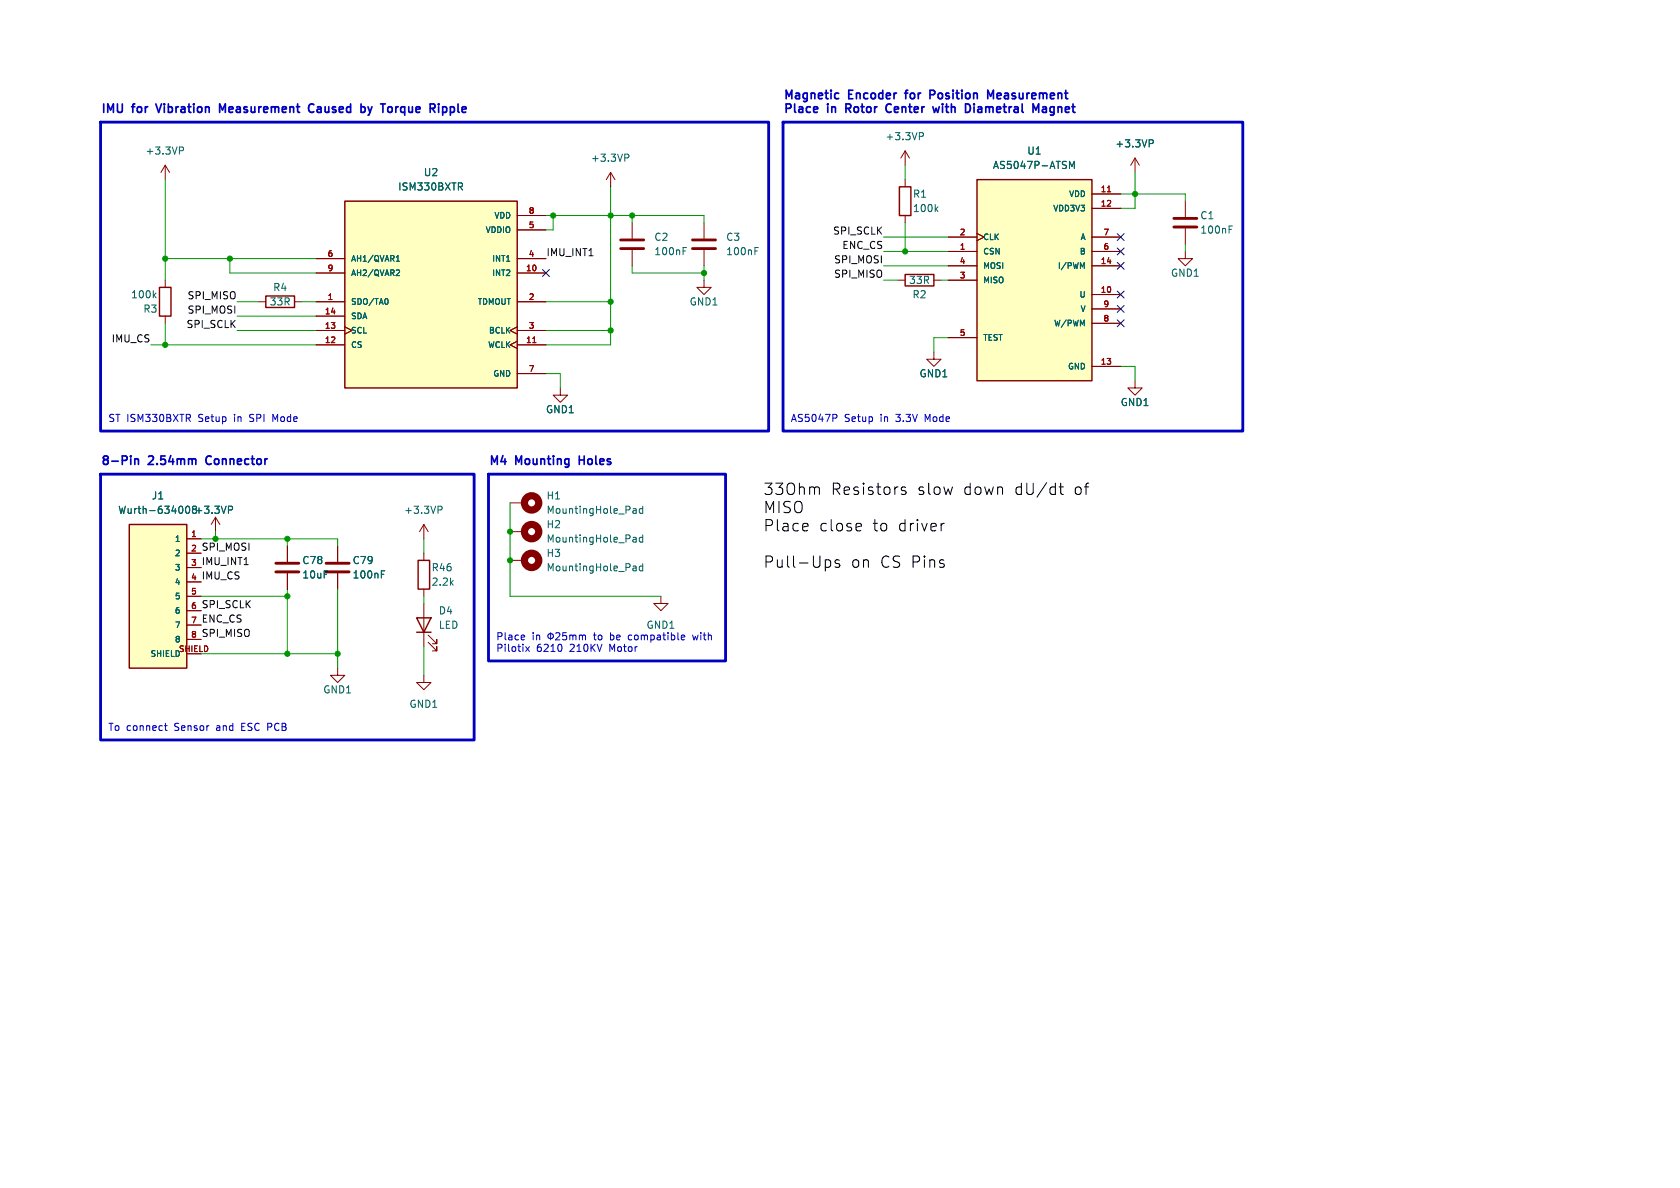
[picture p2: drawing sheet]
<svg xmlns="http://www.w3.org/2000/svg" width="297mm" height="210mm" viewBox="0 0 297 210" stroke-linecap="round" stroke-linejoin="round" font-family="sans-serif">
<g fill="none" stroke="#840000" stroke-width="1.3">
<circle cx="94" cy="88.9" r="1.27"/>
<circle cx="94" cy="94" r="1.27"/>
<circle cx="94" cy="99.1" r="1.27"/>
</g>
<g fill="none" stroke="#840000" stroke-width=".18">
<path d="M29.2 29.2v2.6M29.2 29.2l-.8 1.3M29.2 29.2l.8 1.3M91.4 38.1h5.1M107.9 30.5l-.7 1.3M107.9 30.5v2.5M107.9 30.5l.8 1.3M111.8 39.4v2.8M124.5 39.4v2.8M160 26.7v2.5M160 31.8v1.2M160 38.1v1.3"/>
<path d="M160 26.7l-.7 1.2M160 26.7l.8 1.2M193 34.3h5.1M193 36.8h5.1M200.7 27.9l-.8 1.3M200.7 27.9v2.6M200.7 27.9l.7 1.3M209.5 35.6v2.8M29.2 49.5v1.3M29.2 55.9v1.3M45.7 53.3h1.3M52.1 53.3h1.2"/>
<path d="M55.9 53.3h5.1M55.9 48.3h5.1M55.9 58.4h5.1M55.9 55.9h5.1M55.9 45.7h5.1M61 57.8l1.2 .6-1.2 .7M91.4 57.8l-1.2 .6 1.2 .7M91.4 53.3h5.1M91.4 48.3h5.1M91.4 58.4h5.1M91.4 45.7h5.1M91.4 40.6h5.1"/>
<path d="M111.8 44.2v2.8M124.5 49.5v1.3h1.2l-1.2 1.3-1.3-1.3h1.3M124.5 44.2v2.8M158.7 49.5h1.3M165.1 49.5h1.3M167.6 44.5h5.1M167.6 47h5.1M167.6 41.9h5.1M167.6 49.5h5.1M167.6 59.7h5.1M172.7 41.3l1.3 .6-1.3 .6M193 44.5h5.1"/>
<path d="M193 52.1h5.1M193 47h5.1M193 41.9h5.1M193 57.2h5.1M193 54.6h5.1M209.5 44.5v1.2h1.3l-1.3 1.3-1.2-1.3h1.2M209.5 40.4v2.8M55.9 61h5.1M91.4 60.3l-1.2 .7 1.2 .6M91.4 61h5.1M91.4 66h5.1M99.1 68.6v1.3h1.2l-1.2 1.2-1.3-1.2h1.3"/>
<path d="M165.1 62.2v1.3h1.3l-1.3 1.3-1.3-1.3h1.3M193 64.8h5.1M200.7 67.3v1.3h1.2l-1.2 1.3-1.3-1.3h1.3M33 95.3h2.6M33 97.8h2.6M38.1 91.4l-.8 1.3M38.1 91.4v2.6M38.1 91.4l.8 1.3M50.8 96.5v2.8M59.7 96.5v2.8M74.9 92.7l-.7 1.3M74.9 92.7v2.6"/>
<path d="M74.9 97.8v1.3M74.9 92.7l.8 1.3M90.2 99.1h2.5M90.2 88.9h2.5M90.2 94h2.5M33 100.3h2.6M33 102.9h2.6M33 105.4h2.6M33 108h2.6M33 110.5h2.6M33 113h2.6M33 115.6h2.6"/>
<path d="M50.8 101.3v2.8M59.7 118.1v1.3h-1.3l1.3 1.3 1.3-1.3h-1.3M59.7 101.3v2.8M74.9 119.4v1.3h1.3l-1.3 1.2-1.2-1.2h1.2M74.9 104.1v1.3M74.9 106.7v7.6M75.7 113.5l1.5 1.6v-.8v.8h-.7M75.7 112.3l1.5 1.5v-.8v.8h-.7M116.8 105.4v1.3h1.3l-1.3 1.3-1.2-1.3h1.2"/>
</g>
<g fill="none" stroke="#006464" stroke-width=".18">
<path d="M31.7 26h.5l.2 .2-.1 .4h-.6M81.3 33l.5 .6M81.6 32.4l.2 .2-.2 .3M110.5 27.2h.4l.3 .3-.1 .4h-.6M162.5 23.4h.5l.3 .3-.2 .3-.6 .1M165.5 36.9l.3 .5M165.8 36.6l-.5 .4M189.1 29.8v-1.3l.4 .9 .4-.9v1.3M203.2 24.7h.5l.2 .3-.1 .3-.6 .1M217.3 39.9h.6M27.2 52.2l.4 .4M27.6 51.8l-.5 .5"/>
<path d="M68.5 52.8l.1 .4-.1 .6M70.1 46.2h.5M70.1 45.5l.2-.3v1M70.2 47.7l.3 .1 .1 .2-.6 .7h.6M120.8 44.4h.4M120.8 43.8h.6M133.5 44.4h.4M133.5 43.8h.6M191.3 47.2l.4-.8v1.1M217.3 40.6h.4M33 89.5h.1a.68 .68 0 0 1 .5 .6 .68 .68 0 0 1-.5 .6 .84 .84 0 0 1-.1-1.2zM40.4 89.5h.5l.2 .2-.1 .4h-.6"/>
<path d="M77.4 89.5h.5l.3 .2-.2 .4h-.6M112.1 89.9l.3 .1 .1 .7M112.1 95h.3l.1 .8M112.5 90.7h-.4M112.5 90.2l-.4 .1M112.5 95.8h-.4M112.5 95.3h-.4M113.6 89.5v1.2M113.6 94.6v1.2M113.6 99.6v1.3M113.6 90l-.3-.1-.3 .2 .1 .6h.5M113.6 95h-.3l-.3 .2 .1 .6h.5"/>
<path d="M67.4 100.9h.6M67.4 101.5h.4M112.1 100.1h.3l.1 .8M112.5 100.8l-.4 .1M112.5 100.4h-.4M113.6 100.1h-.3l-.3 .2 .1 .5h.5"/>
</g>
<path d="M207.5 38.6h4.1M109.7 43.9h4.1M109.7 42.4h4.1M122.4 43.9h4.1M122.4 42.4h4.1M207.5 40.1h4.1M48.8 99.6h4M57.7 99.6h4M48.8 101.1h4M57.7 101.1h4" fill="none" stroke="#840000" stroke-width=".51"/>
<path d="M61 35.6h30.4v33h-30.4zM159 33h2v5.1h-2zM172.7 31.8h20.3v35.5h-20.3zM28.2 50.8h2v5.1h-2zM47 52.3h5.1v2.1h-5.1zM160 48.5h5.1v2h-5.1zM22.9 92.7h10.1v25.4h-10.1zM73.9 99.1h2v5h-2zM73.7 109.2h2.5l-1.3 2.6zM73.7 111.8h2.5" fill="none" stroke="#840000" stroke-width=".25"/>
<g fill="#ffffc2" stroke="#ffffc2" stroke-width=".18">
<path d="M172.7 31.8h20.3v35.5h-20.3z"/>
<path d="M22.9 92.7h10.1v25.4h-10.1z"/>
<path d="M61 35.6h30.4v33h-30.4z"/>
</g>
<path d="M195.8 33.9h.6M94.2 60.6h.6" fill="none" stroke="#a90000" stroke-width=".18"/>
<g fill="none" stroke="#0000c2" stroke-width=".18">
<path d="M48.7 74.2l-.5-1v1.3M147.2 73.2h.5l.3 .3-.2 .4h-.6M92.6 112.3l.1 .3-.6 .1M92.7 113.1h-.1M92.9 114.3l.7 .9M93.6 114.3l-.7 .9M97.3 111.8v1.3M98.3 112l.4-.2 .3 .4-.8 .9h.8M99.3 114.1v.8M100.1 111.8h-.6v.6l.1-.1 .5 .1 .1 .2-.1 .4-.2 .1-.4-.1M100.7 112.3v.8M100.7 112.4l.4-.1 .2 .1"/>
<path d="M101.3 112.4l.2-.1h.3v.8M101.3 112.4v.7M102.4 112.4l.4-.1 .2 .1M102.4 112.3v.8M103 112.4l.2-.1h.3v.8M103 112.4v.7M111.3 112.3l-.2 .2v.4l.2 .2M120.6 112.3h.4l.1 .3-.7 .1M121 113.1h-.4M122.4 112.3l.3 .8 .2-.6M29.1 128.3h.5M29.2 127.9v1l.4 .2"/>
<circle cx="97.4" cy="112.5" r=".47"/>
</g>
<g fill="none" stroke="#0000c2" stroke-width=".3">
<path d="M27.5 18.4l.5 1.5M39.8 18.4l-.5 1-.5-1v1.5M55.5 18.5a.6 .6 0 0 0-.8 0 .6 .6 0 0 0-.2 .7 .56 .56 0 0 0 .3 .6 .56 .56 0 0 0 .7-.1M65 18.9l.4 1M65.4 19.9l-.1 .3-.3 .2M65.8 18.9l-.4 1M78.3 18.9h.4l.3 .3v.4l-.2 .2h-.5M148.1 16.5h.2M148.3 17.4l-.2 .1M149.6 18.4v1.5M149.6 19.2h.5M157.1 18.4a.78 .78 0 0 0-.5 .8 .78 .78 0 0 0 .7 .7l.2-.1"/>
<path d="M157.3 18.4h.2M159.9 16.5h.6M165.1 16h-.7v1.5M165.1 16.7h-.7M166.1 18.9l-.3 1-.3-.7-.3 .7M172.2 18.4v.1M172.2 18.9v1M174.6 17.5v-1.5l.5 1 .5-1v1.5M183.1 19.4l.5-1v1.5M184.3 18.9h.6l.1 1M185 19.2l-.5 .1a.29 .29 0 0 0-.2 .3 .29 .29 0 0 0 .2 .3l.5-.1M23.8 81.1v1"/>
<path d="M23.8 81.2l.2-.1 .4 .1 .1 .9M36.5 80.8l-.1 .4 .1 .7M102.4 80.6v1.5M102.4 81.3h.9"/>
</g>
<path d="M142.6 92.5l.2 .1 .1 .4-1 .2M142.8 93.8h-.2M144.8 86.2l.1 1.2M146.1 99h.4l.4 .3-.1 .8-.3 .2h-.4M148.4 99h-.5l-.3 .2 .1 .3 .7 .2 .1 .2-.1 .3-.2 .1-.6-.1M152 92.5l.2 .1 .1 .4-1 .2M152.2 93.8h-.2M160.1 86.2l-.5-.1-.3 .3 .1 .2 .7 .2 .1 .2-.1 .3-.2 .1-.6-.1M166.9 92.5l-.3 .1M187.2 86.1h.8M187.5 85.4v1.7l.1 .2 .4 .1" fill="none" stroke="#000" stroke-width=".18"/>
<path d="M17.8 21.6h118.1v54.6h-118.1zM138.4 21.6h81.3v54.6h-81.3zM17.8 83.8h66v47h-66zM86.4 83.8h41.9v33h-41.9z" fill="none" stroke="#0000c2" stroke-width=".5"/>
<g fill="none" stroke="#009600" stroke-width=".18">
<path d="M29.2 31.8v17.7M96.5 38.1h28v1.3M97.8 38.1v2.5h-1.3M107.9 33v28h-11.4M111.8 38.1v1.3M160 29.2v2.6M160 39.4v5.1M198.1 34.3h11.4v1.3M200.7 30.5v6.3h-2.6M29.2 57.2v3.8M29.2 45.7h26.7M40.6 45.7v2.6h15.3"/>
<path d="M41.9 53.3h3.8M41.9 55.9h14M41.9 58.4h14M53.3 53.3h2.6M96.5 53.3h11.4M96.5 58.4h11.4M111.8 47v1.3h12.7M124.5 47v2.5M156.2 49.5h2.5M156.2 44.5h11.4M156.2 41.9h11.4M156.2 47h11.4"/>
<path d="M166.4 49.5h1.2M167.6 59.7h-2.5v2.5M209.5 43.2v1.3M26.7 61h29.2M96.5 66h2.6v2.6M198.1 64.8h2.6v2.5M35.6 95.3h24.1v1.2M38.1 94v1.3M50.8 95.3v1.2M74.9 95.3v2.5M90.2 88.9v16.5h26.6M35.6 115.6h24.1"/>
<path d="M35.6 105.4h15.2M50.8 104.1v11.5M59.7 104.1v14M74.9 105.4v1.3M74.9 114.3v5.1"/>
</g>
<g fill="none" stroke="#000084" stroke-width=".18">
<path d="M95.9 47.7l1.2 1.2M97.1 47.7l-1.2 1.2M197.5 54l1.2 1.2M197.5 46.4l1.2 1.2M197.5 51.5l1.2 1.2M197.5 56.5l1.2 1.3M197.5 41.3l1.2 1.2M197.5 43.8l1.2 1.3M198.7 54l-1.2 1.2M198.7 46.4l-1.2 1.2M198.7 51.5l-1.2 1.2M198.7 56.5l-1.2 1.3"/>
<path d="M198.7 41.3l-1.2 1.2M198.7 43.8l-1.2 1.3"/>
</g>
<g fill="#009600" stroke="#009600" stroke-width=".18">
<circle cx="90.2" cy="99.1" r=".46"/>
<circle cx="90.2" cy="94" r=".46"/>
<circle cx="50.8" cy="115.6" r=".46"/>
<circle cx="59.7" cy="115.6" r=".46"/>
<circle cx="200.7" cy="34.3" r=".46"/>
<circle cx="38.1" cy="95.3" r=".46"/>
<circle cx="50.8" cy="105.4" r=".46"/>
<circle cx="50.8" cy="95.3" r=".46"/>
<circle cx="29.2" cy="45.7" r=".46"/>
<circle cx="40.6" cy="45.7" r=".46"/>
<circle cx="29.2" cy="61" r=".46"/>
<circle cx="107.9" cy="38.1" r=".46"/>
<circle cx="97.8" cy="38.1" r=".46"/>
<circle cx="111.8" cy="38.1" r=".46"/>
<circle cx="160" cy="44.5" r=".46"/>
<circle cx="124.5" cy="48.3" r=".46"/>
<circle cx="107.9" cy="53.3" r=".46"/>
<circle cx="107.9" cy="58.4" r=".46"/>
</g>
<g font-size="2.8">
<text x="134.8" y="87.8">33Ohm</text>
<text x="146.8" y="87.8">Resistors</text>
<text x="162.1" y="87.8">slow</text>
<text x="170.3" y="87.8">down</text>
<text x="179.4" y="87.8">dU/dt</text>
<text x="189.9" y="87.8">of</text>
<text x="134.8" y="91">MISO</text>
<text x="134.8" y="94.2">Place</text>
<text x="144.7" y="94.2">close</text>
<text x="154.2" y="94.2">to</text>
<text x="158.7" y="94.2">driver</text>
<text x="134.8" y="100.7">Pull-Ups</text>
<text x="150.3" y="100.7">on</text>
<text x="155.5" y="100.7">CS Pins</text>
</g>
<g font-size="2.1" fill="#0000c2">
<text x="138.4" y="17.7">Magnetic</text>
<text x="150.1" y="17.7">Encoder</text>
<text x="160.8" y="17.7">for</text>
<text x="165.7" y="17.7">Position</text>
<text x="176.5" y="17.7">Measurement</text>
<text x="17.8" y="20.1">IMU</text>
<text x="23.5" y="20.1">for</text>
<text x="28.4" y="20.1">Vibration</text>
<text x="40.1" y="20.1">Measurement</text>
<text x="56.5" y="20.1">Caused</text>
<text x="66.3" y="20.1">by</text>
<text x="70.5" y="20.1">Torque</text>
<text x="79.7" y="20.1">Ripple</text>
<text x="138.4" y="20.1">Place</text>
<text x="146.4" y="20.1">in</text>
<text x="150.2" y="20.1">Rotor</text>
<text x="157.9" y="20.1">Center</text>
<text x="166.9" y="20.1">with</text>
<text x="173.1" y="20.1">Diametral</text>
<text x="185.7" y="20.1">Magnet</text>
<text x="17.8" y="82.3">8-Pin</text>
<text x="26.4" y="82.3">2.54mm</text>
<text x="37.1" y="82.3">Connector</text>
<text x="86.4" y="82.3">M4</text>
<text x="91.2" y="82.3">Mounting</text>
<text x="103.1" y="82.3">Holes</text>
</g>
<g font-size="1.8" fill="#006464">
<text x="25.6" y="27.5">+3.3VP</text>
<text x="104.4" y="28.8">+3.3VP</text>
<text x="156.4" y="25">+3.3VP</text>
<text x="181.5" y="27.5">U1</text>
<text x="197.1" y="26.3">+3.3VP</text>
<text x="70.3" y="33.9">ISM330BXTR</text>
<text x="74.8" y="31.3">U2</text>
<text x="161.3" y="35.2">R1</text>
<text x="175.4" y="30.1">AS5047P-ATSM</text>
<text x="161.3" y="37.7">100k</text>
<text x="212.1" y="39">C1</text>
<text x="212.1" y="41.5">100nF</text>
<text x="115.6" y="42.8">C2</text>
<text x="115.6" y="45.3">100nF</text>
<text x="128.3" y="42.8">C3</text>
<text x="128.3" y="45.3">100nF</text>
<text x="23.1" y="52.9">100k</text>
<text x="48.2" y="51.7">R4</text>
<text x="160.6" y="50.4">33R</text>
<text x="161.2" y="52.9">R2</text>
<text x="206.9" y="49.1">GND1</text>
<text x="25.2" y="55.5">R3</text>
<text x="47.6" y="54.2">33R</text>
<text x="121.8" y="54.2">GND1</text>
<text x="162.5" y="66.9">GND1</text>
<text x="198" y="72">GND1</text>
<text x="96.4" y="73.3">GND1</text>
<text x="26.7" y="88.5">J1</text>
<text x="96.5" y="88.5">H1</text>
<text x="20.8" y="91">Wurth-634008</text>
<text x="34.3" y="91">+3.3VP</text>
<text x="71.4" y="91">+3.3VP</text>
<text x="96.5" y="91">MountingHole_Pad</text>
<text x="96.5" y="93.6">H2</text>
<text x="53.3" y="99.9">C78</text>
<text x="62.2" y="99.9">C79</text>
<text x="76.2" y="101.2">R46</text>
<text x="96.5" y="98.7">H3</text>
<text x="96.5" y="101.2">MountingHole_Pad</text>
<text x="96.5" y="96.1">MountingHole_Pad</text>
<text x="53.3" y="102.5">10uF</text>
<text x="62.2" y="102.5">100nF</text>
<text x="76.2" y="103.7">2.2k</text>
<text x="77.5" y="108.8">D4</text>
<text x="77.5" y="111.4">LED</text>
<text x="57" y="122.8">GND1</text>
<text x="72.3" y="125.3">GND1</text>
</g>
<g font-size="1.8" fill="#0f0f0f">
<text x="147.2" y="41.6">SPI_SCLK</text>
<text x="96.5" y="45.4">IMU_INT1</text>
<text x="147.4" y="46.6">SPI_MOSI</text>
<text x="148.8" y="44.1">ENC_CS</text>
<text x="33.1" y="53">SPI_MISO</text>
<text x="147.4" y="49.2">SPI_MISO</text>
<text x="32.9" y="58.1">SPI_SCLK</text>
<text x="33.1" y="55.5">SPI_MOSI</text>
<text x="19.6" y="60.6">IMU_CS</text>
<text x="35.6" y="100">IMU_INT1</text>
<text x="35.6" y="97.4">SPI_MOSI</text>
<text x="35.6" y="107.6">SPI_SCLK</text>
<text x="35.6" y="102.5">IMU_CS</text>
<text x="35.6" y="112.7">SPI_MISO</text>
<text x="35.6" y="110.1">ENC_CS</text>
</g>
<g font-size="1.8" fill="#0000c2">
<text x="19" y="74.7">ST ISM330BXTR</text>
<text x="35.2" y="74.7">Setup</text>
<text x="41.7" y="74.7">in</text>
<text x="44.6" y="74.7">SPI</text>
<text x="48.9" y="74.7">Mode</text>
<text x="139.7" y="74.7">AS5047P</text>
<text x="149.3" y="74.7">Setup</text>
<text x="155.8" y="74.7">in</text>
<text x="158.7" y="74.7">3.3V</text>
<text x="164" y="74.7">Mode</text>
<text x="87.6" y="113.3">Place</text>
<text x="94.1" y="113.3">in</text>
<text x="105.3" y="113.3">to</text>
<text x="108.3" y="113.3">be</text>
<text x="111.7" y="113.3">compatible</text>
<text x="114.2" y="111.4">GND1</text>
<text x="123.4" y="113.3">with</text>
<text x="87.6" y="115.3">Pilotix</text>
<text x="94.8" y="115.3">6210</text>
<text x="100.9" y="115.3">210KV</text>
<text x="108" y="115.3">Motor</text>
<text x="19" y="129.3">To connect</text>
<text x="30.9" y="129.3">Sensor</text>
<text x="38.5" y="129.3">and</text>
<text x="43.1" y="129.3">ESC PCB</text>
</g>
<g font-size="1.4" fill="#006464">
<text x="188.9" y="35">VDD</text>
<text x="85.7" y="41.4">VDDIO</text>
<text x="87.3" y="38.8">VDD</text>
<text x="186.1" y="37.6">VDD3V3</text>
<text x="62" y="46.5">AH1/QVAR1</text>
<text x="86.9" y="46.5">INT1</text>
<text x="173.7" y="45.2">CSN</text>
<text x="173.7" y="42.6">CLK</text>
<text x="173.7" y="47.7">MOSI</text>
<text x="186.9" y="47.7">I/PWM</text>
<text x="190.8" y="45.2">B</text>
<text x="190.9" y="42.6">A</text>
<text x="62" y="49">AH2/QVAR2</text>
<text x="86.9" y="49">INT2</text>
<text x="173.7" y="50.3">MISO</text>
<text x="190.7" y="52.8">U</text>
<text x="62" y="54.1">SDO/TA0</text>
<text x="62" y="59.2">SCL</text>
<text x="62" y="56.6">SDA</text>
<text x="84.3" y="54.1">TDMOUT</text>
<text x="86.3" y="59.2">BCLK</text>
<text x="186.2" y="57.9">W/PWM</text>
<text x="190.9" y="55.3">V</text>
<text x="62" y="61.7">CS</text>
<text x="86.2" y="61.7">WCLK</text>
<text x="173.7" y="60.4">TEST</text>
<text x="188.7" y="65.5">GND</text>
<text x="87.1" y="66.8">GND</text>
<text x="30.8" y="96">1</text>
<text x="30.8" y="98.5">2</text>
<text x="30.8" y="101.1">3</text>
<text x="30.8" y="103.6">4</text>
<text x="30.8" y="106.1">5</text>
<text x="30.8" y="108.7">6</text>
<text x="30.8" y="111.2">7</text>
<text x="26.5" y="116.3">SHIELD</text>
</g>
<g font-size="1.4" fill="#a90000">
<text x="194.5" y="34">11</text>
<text x="93.4" y="40.4">5</text>
<text x="93.4" y="37.8">8</text>
<text x="169.6" y="41.7">2</text>
<text x="194.5" y="36.6">12</text>
<text x="195" y="41.7">7</text>
<text x="57.8" y="45.5">6</text>
<text x="93.4" y="45.5">4</text>
<text x="169.6" y="44.2">1</text>
<text x="169.6" y="46.7">4</text>
<text x="194.5" y="46.7">14</text>
<text x="195" y="44.2">6</text>
<text x="57.8" y="53.1">1</text>
<text x="57.8" y="48">9</text>
<text x="92.9" y="48">10</text>
<text x="93.4" y="53.1">2</text>
<text x="169.6" y="49.3">3</text>
<text x="194.5" y="51.8">10</text>
<text x="57.3" y="58.2">13</text>
<text x="57.3" y="55.6">14</text>
<text x="93.4" y="58.2">3</text>
<text x="169.6" y="59.4">5</text>
<text x="195" y="56.9">8</text>
<text x="195" y="54.4">9</text>
<text x="57.3" y="60.7">12</text>
<text x="92.9" y="60.7">11</text>
<text x="93.4" y="65.8">7</text>
<text x="194.5" y="64.5">13</text>
<text x="33.7" y="95">1</text>
<text x="33.7" y="97.5">2</text>
<text x="33.7" y="100.1">3</text>
<text x="33.7" y="102.6">4</text>
<text x="33.7" y="105.2">5</text>
<text x="33.7" y="107.7">6</text>
<text x="30.8" y="113.8">8</text>
<text x="33.7" y="110.2">7</text>
<text x="33.7" y="112.8">8</text>
<text x="31.5" y="115.3">SHIELD</text>
</g>
</svg>
